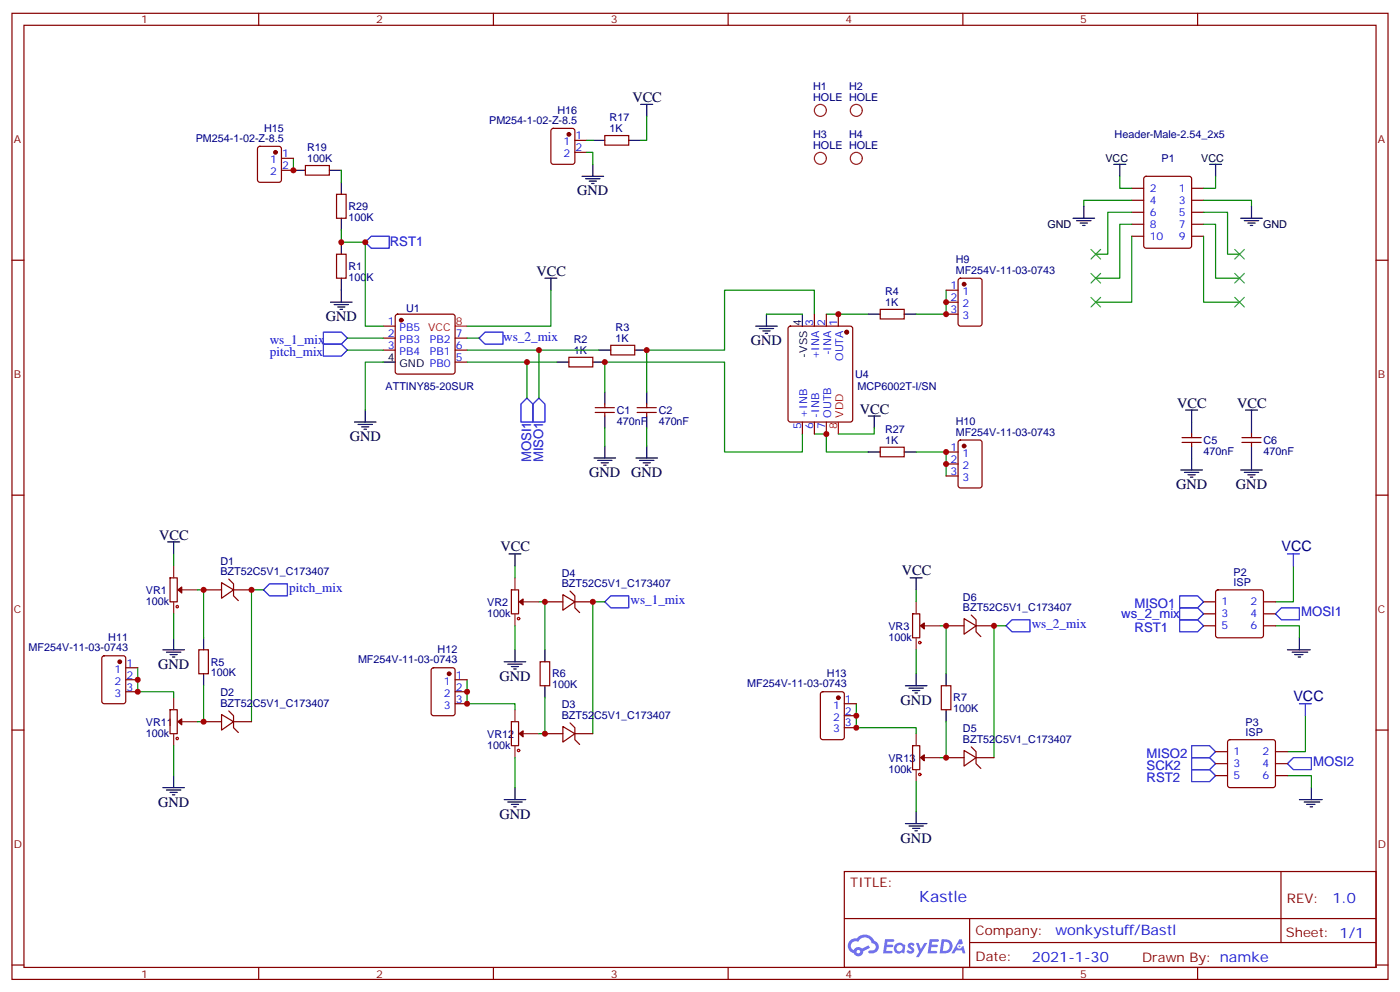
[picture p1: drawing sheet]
<svg xmlns="http://www.w3.org/2000/svg" width="412mm" height="292mm" viewBox="0 0 412 292" stroke-linecap="round" stroke-linejoin="round" font-family="sans-serif">
<g fill="none" stroke="#870000" stroke-width=".35">
<path d="M3.5 3.9h405.4v284.4h-405.4zM7.1 7.4h398.2v277.3h-398.2zM76.2 3.9v3.5M145.3 3.9v3.5M214.5 3.9v3.5M283.6 3.9v3.5M352.8 3.9v3.5M3.5 76.6h3.6M405.3 76.6h3.6M3.5 145.7h3.6M405.3 145.7h3.6M3.5 214.9h3.6"/>
<path d="M405.3 214.9h3.6M248.7 256.5h156.6v28.2h-156.6zM377.3 256.5v20.9M248.7 270.4h156.5M285.6 277.4h119.6M285.6 270.4v14.1M3.5 284h3.6M76.2 284.7v3.6M145.3 284.7v3.6M214.5 284.7v3.6M283.6 284.7v3.6M352.8 284.7v3.6"/>
<path d="M405.3 284h3.6"/>
</g>
<g fill="#5487ff">
<path d="M267.7 277.7a1.22 1.22 0 0 1 1.7 .2l-.4 .6a.47 .47 0 0 0-.3-.4 .47 .47 0 0 0-.5 .2l.1 .2a1.14 1.14 0 0 1 .8 1.8 1.14 1.14 0 0 1-1.9 0l-.2-.2 .5-.6 .7 .5a.29 .29 0 0 0 .3-.3 .29 .29 0 0 0-.2-.3 1.04 1.04 0 0 1-.6-1.7z"/>
<path d="M260.7 276.4h2.4l.3 .2-.2 .5-1.8 .1-.1 .8h1.5l.3 .4-.3 .4h-1.6l-.2 1.1h1.7l.2 .3-.2 .3-2.6 .1z"/>
<path d="M273.8 276.4h2.4l.3 .2-.1 .5-1.8 .1-.2 .8h1.6l.3 .4-.4 .4h-1.6l-.1 1.1h1.7l.2 .3-.2 .3-2.6 .1z"/>
<path d="M282.6 276.4h.7l.3 1.3-.6 .3a.69 .69 0 0 0-1 .3 .69 .69 0 0 0 .4 .9 .69 .69 0 0 0 .9-.6l.5-.2 .6 2.2h-.8l-.2-.9h-1.8l-.5 .9h-.8z"/>
<path d="M269.8 277.5h.8l.6 1.8 1.1-1.8h.9l-2.6 4.2h-.8l.9-1.5z"/>
<path d="M277.4 276.4l-.6 4.2h1.3a2.11 2.11 0 0 0 2.5-2.1 2.11 2.11 0 0 0-2.5-2.1zM278.1 277.2a1.39 1.39 0 0 1 1.7 1.4 1.39 1.39 0 0 1-1.8 1.3h-.3z"/>
<path d="M263.7 278.1a1.54 1.54 0 0 0-.1 2.1 1.54 1.54 0 0 0 2.2 .1l.6 .3 .3-2.3-.2-.3h-.4a1.49 1.49 0 0 0-2.4 .1zM264 279.1a.94 .94 0 0 1 1.8 0 .94 .94 0 0 1-1.8 0z"/>
<path d="M250.4 276.8a2.18 2.18 0 0 0 1.1 3.7 1.44 1.44 0 0 0 1.6 .9 1.44 1.44 0 0 0 1.2-1.4l2-1-.5-.8-1.9 1a1.47 1.47 0 0 0-2.4 .4 1.39 1.39 0 0 1-.7-1.9 1.39 1.39 0 0 1 2-.5 2.12 2.12 0 0 1 2.2-1.3 2.12 2.12 0 0 1 1.9 1.7 1.14 1.14 0 0 1 1.1 1.4 1.14 1.14 0 0 1-1.7 .7 .43 .43 0 0 0-.5 .4 .43 .43 0 0 0 .4 .5 1.98 1.98 0 0 0 2.5-1.2 1.98 1.98 0 0 0-1.2-2.6 3.1 3.1 0 0 0-5.3-.6l-.9 .1zM252.3 280.1a.55 .55 0 0 1 1.1 0 .55 .55 0 0 1-1.1 0z"/>
<circle cx="282.6" cy="278.5" r=".26"/>
</g>
<g fill="none" stroke="#870000" stroke-width=".35">
<path d="M162.5 38l.5-.2h5.6l.7 .4v9.5l-.4 .6-5.9 .1-.7-.5v-9.4zM178.2 39.9h7v2.8h-7zM76.1 43.3l.5-.2h5.6l.6 .4 .1 9.5-.5 .6-5.8 .1-.7-.5-.1-9.4zM82.9 46.6h3.5M82.9 50.1h3.5M90 48.7h7v2.8h-7zM99.1 57.2h2.9v7h-2.9zM169.3 41.3h3.6M169.3 44.8h3.6M333.4 58.9h3.5M333.4 55.4h3.5M337.1 52.1l.5-.2h12.7l.7 .4v20.1l-.4 .6-13 .1-.6-.5-.1-20z"/>
<path d="M351 58.9h3.5M351 55.4h3.5M99.1 74.8h2.9v7.1h-2.9zM333.4 69.5h3.5M333.4 66h3.5M333.4 62.5h3.5M351 69.5h3.5M351 66h3.5M351 62.5h3.5M112.9 96h3.5M112.9 99.5h3.5M116.7 92.7l.4-.2h16.2l.5 .2 .3 .5v16.2l-.3 .5-.5 .2h-16.2l-.5-.2-.2-.5v-16.2z"/>
<path d="M134.1 99.5h3.5M232.4 96.2l.4-.2h17.7l.6 .4 .1 27.1-.5 .7h-17.9l-.6-.4-.1-27.1zM239.9 92.5v3.5M243.4 92.5v3.5M246.9 92.5v3.5M259.3 91.1h7v2.8h-7zM278.7 92.5h3.5M278.7 88.9h3.5M278.7 85.4h3.5M282.5 82.1l.4-.2h5.7l.6 .4 .1 13-.5 .6-5.9 .1-.6-.5-.1-12.9zM112.9 103h3.5M134.1 103h3.5"/>
<path d="M134.1 106.6h3.5M167.6 105.2h7v2.8h-7zM175.3 120h5.7M178.2 118.9v1.1M179.9 101.6h7.1v2.9h-7.1zM187.7 120h5.6M190.5 118.9v1.1M175.3 121.4h5.7M178.2 121.4v1M187.7 121.4h5.6M190.5 121.4v1M236.4 124.2v3.5"/>
<path d="M239.9 124.2v3.5M243.4 124.2v3.5M259.3 131.6h7v2.8h-7zM278.7 136.6h3.5M278.7 133h3.5M282.5 129.7l.4-.2h5.7l.6 .4 .1 13-.5 .7h-5.9l-.6-.4-.1-13zM348.2 130.2h5.6M348.2 128.8h5.6M351 127.7v1.1M351 130.2v1.1M365.8 130.2h5.7M365.8 128.8h5.7"/>
<path d="M368.7 127.7v1.1M368.7 130.2v1.1M278.7 140.1h3.5M50.1 170.1h2.1v7h-2.1zM60 173.6h5.3M65.3 171.5l3.5 2.1-3.5 2.5zM67.4 170.4l1.4 1.4v3.6l1.4 1.4M68.8 173.6h5.3M150.6 173.6h2.2l-.1 7.1-2.1-.1zM160.5 177.1h5.3M165.8 175l3.5 2.1-3.5 2.5zM167.9 174l1.4 1.4v3.5l1.4 1.4"/>
<path d="M169.3 177.1h5.3M354.5 177.1h3.6M358.3 173.8l.5-.2h12.7l.5 .2 .2 .5v12.7l-.3 .5-.4 .2h-12.7l-.5-.2-.2-.5v-12.7zM372.2 177.1h3.5M30.2 193.2l.5-.2h5.6l.7 .4v13l-.4 .7h-5.9l-.7-.4v-13zM37 196.5h3.6M58.6 191.2h2.8v7.1h-2.8zM127.2 196.7l.5-.2h5.6l.7 .5 .1 12.9-.5 .7h-5.9l-.6-.4-.1-13zM159.1 194.8h2.8v7h-2.8zM268.8 180.7h2.1v7h-2.1zM278.7 184.2h5.3M284 182.1l3.5 2.1-3.5 2.5z"/>
<path d="M286.1 181l1.4 1.4v3.5l1.4 1.5M287.5 184.2h5.3M354.5 184.2h3.6M354.5 180.7h3.6M372.2 184.2h3.5M372.2 180.7h3.5M37 203.6h3.6M37 200.1h3.6M50.1 208.9h2.1v7h-2.1zM60 212.4h5.3M65.3 210.3l3.5 2.1-3.5 2.5zM67.4 209.2l1.4 1.4v3.6l1.4 1.4"/>
<path d="M68.8 212.4h5.3M134.1 203.6h3.5M134.1 200.1h3.5M134.1 207.1h3.5M150.6 212.4h2.2l-.1 7.1-2.1-.1zM160.5 215.9h5.3M165.8 213.8l3.5 2.1-3.5 2.5zM167.9 212.8l1.4 1.4v3.5l1.4 1.4M169.3 215.9h5.3M241.9 203.8l.5-.2h5.6l.7 .4v13l-.5 .6-5.8 .1-.7-.5v-12.9zM248.7 207.1h3.5M248.7 214.2h3.5"/>
<path d="M248.7 210.6h3.5M268.8 219.5h2.1v7h-2.1zM277.3 201.8h2.8v7.1h-2.8zM286.1 219.8l1.4 1.4v3.6l1.4 1.4M361.8 217.9l.5-.2h12.7l.5 .2 .2 .5v12.7l-.2 .5-.5 .2h-12.7l-.5-.2-.2-.5v-12.7zM278.7 223h5.3M284 220.9l3.5 2.1-3.5 2.5zM287.5 223h5.3M358.1 221.2h3.5M358.1 224.8h3.5M358.1 228.3h3.5M375.7 221.2h3.5"/>
<path d="M375.7 224.8h3.5M375.7 228.3h3.5"/>
</g>
<g fill="none" stroke="#008700" stroke-width=".35">
<path d="M190.5 34.3v7h-1.8M86.4 46.6v3.5M100.5 50.1v3.6M172.9 44.8h1.7v3.6M172.9 41.3h1.7M329.8 51.9v3.5h3.6M333.4 58.9h-14.1v1.8M354.5 58.9h14.2v1.8M358.1 51.9v3.5h-3.6M100.5 67.8v3.5h7.1v24.7h5.3M333.4 69.5v19.4h-10.6M333.4 66h-3.6v15.9h-7"/>
<path d="M333.4 62.5h-7.1v12.3h-3.5M354.5 69.5v19.4h10.6M354.5 66h3.6v15.9h7M354.5 62.5h7.1v12.3h3.5M102.3 99.5h10.6M137.6 99.5h3.5M162.3 85.4v10.6h-24.7M225.8 92.5h10.6M239.9 92.5v-7.1h-26.5v17.6h-22.9v12.4M243.4 92.5h12.4M278.7 85.4v7.1h-8.8M102.3 103h10.6"/>
<path d="M112.9 106.6h-5.3v14.1M137.6 106.6h26.4M137.6 103h38.8M155.2 106.6v10.6M158.7 103v14.2M178.2 115.4v-8.8h35.2v26.4h23v-5.3M178.2 126v5.3M190.5 126v5.3M239.9 127.7h3.5v5.3h12.4M257.5 126v1.7h-10.6M269.9 133h8.8v7.1M51.2 163v3.5"/>
<path d="M58.2 173.6h1.8v14.1M77.6 173.6h-3.5v38.8M151.7 166.5v3.6M158.7 177.1h1.8v14.1M178.2 177.1h-3.6v38.8M269.9 173.6v3.5M381 166.5v10.6h-5.3M40.6 196.5v7.1h10.6v1.8M51.2 180.7v7M151.7 184.2v7M269.9 191.2v7.1M276.9 184.2h1.8v14.1"/>
<path d="M296.3 184.2h-3.5v38.8M375.7 184.2h7.1v3.5M51.2 219.5v8.8M60 201.8v10.6h-1.8M137.6 200.1v7h14.1v1.8M160.5 205.4v10.5h-1.8M252.2 207.1v7.1h17.7v1.7M278.7 212.4v10.6h-1.8M384.5 210.6v10.6h-5.3M151.7 223v8.8M269.9 230v8.9M379.2 228.3h7.1v3.5"/>
</g>
<g fill="none" stroke="#000" stroke-width=".35">
<path d="M188.7 30.7h3.6M190.5 30.7v3.6M86.4 50.1h3.6M97 50.1h3.5M100.5 53.7v3.5M171.4 51.9h6.4M172.5 52.6h4.2M173.6 53.3h2.1M174.3 54h.7M174.6 48.4v3.5M174.6 41.3h3.6M185.2 41.3h3.5"/>
<path d="M328.1 48.4h3.5M329.8 48.4v3.5M356.3 48.4h3.5M358.1 48.4v3.5M100.5 64.2v3.6M100.5 71.3v3.5M316.1 64.2h6.3M317.1 64.9h4.3M318.2 65.7h2.1M318.9 66.4h.7M319.3 60.7v3.5M365.5 64.2h6.3"/>
<path d="M366.5 64.9h4.3M367.6 65.7h2.1M368.3 66.4h.7M368.7 60.7v3.5M97.4 88.9h6.3M98.4 89.6h4.3M99.5 90.3h2.1M100.2 91.1h.7M100.5 81.9v7M160.5 81.9h3.5M162.3 81.9v3.5M222.6 96h6.4"/>
<path d="M223.7 96.7h4.2M224.7 97.4h2.1M225.4 98.1h.7M225.8 92.5v3.5M236.4 92.5v3.5M255.8 92.5h3.5M266.3 92.5h3.6M112.9 106.6h3.5M164 106.6h3.6M174.6 106.6h3.6M176.4 103h3.5M178.2 115.4v3.5"/>
<path d="M187 103h3.5M190.5 115.4v3.5M104.4 124.2h6.4M105.5 124.9h4.2M106.5 125.6h2.2M107.2 126.3h.7M107.6 120.7v3.5M175 134.8h6.3M176 135.5h4.3M177.1 136.2h2.1M177.8 136.9h.7M178.2 122.4v3.6"/>
<path d="M178.2 131.3v3.5M187.3 134.8h6.4M188.4 135.5h4.2M189.4 136.2h2.2M190.1 136.9h.8M190.5 122.4v3.6M190.5 131.3v3.5M255.8 133h3.5M255.8 122.4h3.5M257.5 122.4v3.6M266.3 133h3.6M347.8 138.3h6.4"/>
<path d="M348.9 139h4.2M349.2 120.7h3.6M350 139.7h2.1M351 120.7v7M351 131.3v7M365.5 138.3h6.3M366.5 139h4.3M366.9 120.7h3.5M367.6 139.7h2.1M368.7 120.7v7M368.7 131.3v7M49.4 159.5h3.5"/>
<path d="M51.2 159.5v3.5M350.7 140.4h.7M368.3 140.4h.7M149.9 163h3.6M151.7 163v3.5M268.1 170.1h3.5M269.9 170.1v3.5M48 191.2h6.3M49 191.9h4.3M50.1 192.7h2.1M50.8 193.4h.7M51.2 187.7v3.5"/>
<path d="M60 187.7v3.5M60 198.3v3.5M148.5 194.8h6.4M149.6 195.5h4.2M150.6 196.2h2.2M151.3 196.9h.7M151.7 191.2v3.6M160.5 191.2v3.6M269.9 198.3v3.5M278.7 198.3v3.5M379.2 191.2h6.7M380.6 191.9h4.6"/>
<path d="M381.4 192.7h2.4M382.4 193.4h.7M382.8 187.7v3.5M160.5 201.8v3.6M266.7 201.8h6.3M267.8 202.5h4.2M268.8 203.2h2.1M269.5 203.9h.7M278.7 208.9v3.5M48 231.8h6.3M49 232.5h4.3M50.1 233.2h2.1"/>
<path d="M50.8 233.9h.7M51.2 228.3v3.5M148.5 235.3h6.4M149.6 236h4.2M150.6 236.7h2.2M151.3 237.5h.7M151.7 231.8v3.5M269.9 238.9v3.5M382.8 235.3h6.7M384.2 236h4.6M384.9 236.7h2.4M385.9 237.5h.7"/>
<path d="M386.3 231.8v3.5M266.7 242.4h6.3M267.8 243.1h4.2M268.8 243.8h2.1M269.5 244.5h.7"/>
</g>
<g fill="none" stroke="#8c2424" stroke-width=".35">
<path d="M51.2 166.5v3.6M51.2 177.1v3.6M53.6 173.6h4.6M151.7 170.1v3.5M154.2 177.1h4.5M269.9 177.1v3.6M151.7 180.7v3.5M269.9 187.7v3.5M272.3 184.2h4.6M51.2 205.4v3.5M51.2 215.9v3.6M53.6 212.4h4.6"/>
<path d="M151.7 208.9v3.5M151.7 219.5v3.5M154.2 215.9h4.5M269.9 215.9v3.6M269.9 226.5v3.5M272.3 223h4.6"/>
<circle cx="241.7" cy="32.5" r="1.76"/>
<circle cx="252.2" cy="32.5" r="1.76"/>
<circle cx="241.7" cy="46.6" r="1.76"/>
<circle cx="252.2" cy="46.6" r="1.76"/>
</g>
<g fill="#870000" stroke="#870000" stroke-width=".35">
<path d="M271.1 184.2l1.2-.9v1.8z"/>
<path d="M271.1 223l1.2-.8v1.7z"/>
<path d="M153 177.1l1.1-.8v1.8z"/>
<path d="M153 215.9l1.1-.8v1.8z"/>
<path d="M52.4 173.6l1.1-.8v1.7z"/>
<path d="M52.4 212.4l1.1-.8v1.7z"/>
<circle cx="118.2" cy="94.2" r=".53"/>
<circle cx="81.1" cy="44.8" r=".53"/>
<circle cx="284" cy="83.6" r=".53"/>
<circle cx="284" cy="131.3" r=".53"/>
<circle cx="35.3" cy="194.8" r=".53"/>
<circle cx="132.3" cy="198.3" r=".53"/>
<circle cx="246.9" cy="205.4" r=".53"/>
<circle cx="167.6" cy="39.5" r=".53"/>
<circle cx="249.4" cy="97.8" r=".53"/>
</g>
<path d="M134.1 96h3.5M246.9 124.2v3.5" fill="none" stroke="#f00" stroke-width=".35"/>
<g fill="none" stroke="#00f" stroke-width=".35">
<path d="M109.4 69.5h5.3v3.6h-5.3l-1.8-1.8zM95.2 97.8h5.3l1.8 1.7-1.8 1.8h-5.3zM141.1 99.5l1.8-1.7h5.3v3.5h-5.3zM95.2 101.3h5.3l1.8 1.7-1.8 1.8h-5.3zM155.2 117.2l1.8 1.7v5.3h-3.5v-5.3zM158.7 117.2l1.8 1.7v5.3h-3.5v-5.3zM77.6 173.6l1.8-1.8h5.3v3.6h-5.3zM179.9 175.4h5.3v3.5h-5.3l-1.7-1.8zM347.5 178.9h5.3l1.7 1.8-1.7 1.7h-5.3zM347.5 175.4h5.3l1.7 1.7-1.7 1.8h-5.3zM379.2 163h3.6M381 163v3.5"/>
<path d="M298.1 182.4h5.3v3.5h-5.3l-1.8-1.7zM347.5 182.4h5.3l1.7 1.8-1.7 1.7h-5.3zM375.7 180.7l1.8-1.8h5.3v3.5h-5.3zM351 219.5h5.3l1.8 1.7-1.8 1.8h-5.3zM382.8 207.1h3.5M384.5 207.1v3.5M351 226.5h5.3l1.8 1.8-1.8 1.7h-5.3zM351 223h5.3l1.8 1.8-1.8 1.7h-5.3zM381 223h5.3v3.5h-5.3l-1.8-1.7z"/>
</g>
<path d="M321.4 73.4l2.8 2.8M324.2 73.4l-2.8 2.8M363.7 73.4l2.8 2.8M366.5 73.4l-2.8 2.8M321.4 87.5l2.8 2.8M321.4 80.5l2.8 2.8M324.2 87.5l-2.8 2.8M324.2 80.5l-2.8 2.8M363.7 80.5l2.8 2.8M363.7 87.5l2.8 2.8M366.5 80.5l-2.8 2.8M366.5 87.5l-2.8 2.8" fill="none" stroke="#3c3" stroke-width=".35"/>
<g fill="none" stroke="#a10000" stroke-width=".35">
<circle cx="52.2" cy="178.5" r=".35"/>
<circle cx="152.8" cy="182.1" r=".35"/>
<circle cx="270.9" cy="189.1" r=".35"/>
<circle cx="52.2" cy="217.3" r=".35"/>
<circle cx="152.8" cy="220.9" r=".35"/>
<circle cx="270.9" cy="227.9" r=".35"/>
</g>
<g fill="#c00">
<circle cx="190.5" cy="103" r=".88"/>
<circle cx="178.2" cy="106.6" r=".88"/>
<circle cx="292.8" cy="184.2" r=".88"/>
<circle cx="278.7" cy="184.2" r=".88"/>
<circle cx="278.7" cy="223" r=".88"/>
<circle cx="174.6" cy="177.1" r=".88"/>
<circle cx="160.5" cy="177.1" r=".88"/>
<circle cx="160.5" cy="215.9" r=".88"/>
<circle cx="74.1" cy="173.6" r=".88"/>
<circle cx="60" cy="173.6" r=".88"/>
<circle cx="60" cy="212.4" r=".88"/>
<circle cx="100.5" cy="71.3" r=".88"/>
<circle cx="158.8" cy="103" r=".88"/>
<circle cx="155.2" cy="106.6" r=".88"/>
<circle cx="107.6" cy="71.3" r=".88"/>
<circle cx="278.7" cy="136.6" r=".88"/>
<circle cx="278.7" cy="133" r=".88"/>
<circle cx="40.6" cy="203.6" r=".88"/>
<circle cx="40.6" cy="200.1" r=".88"/>
<circle cx="137.6" cy="207.1" r=".88"/>
<circle cx="137.6" cy="203.6" r=".88"/>
<circle cx="252.2" cy="214.2" r=".88"/>
<circle cx="252.2" cy="210.6" r=".88"/>
<circle cx="243.4" cy="127.7" r=".88"/>
<circle cx="246.9" cy="92.5" r=".88"/>
<circle cx="278.7" cy="92.5" r=".88"/>
<circle cx="278.7" cy="88.9" r=".88"/>
<circle cx="86.4" cy="50.1" r=".88"/>
</g>
<text font-size="4.6" fill="#00f" x="270.8" y="265.5">Kastle</text>
<g font-size="4.2">
<text x="186.3" y="30">VCC</text>
<text x="170" y="57.5">GND</text>
<text x="158" y="81.2">VCC</text>
<text x="96" y="94.6">GND</text>
<text x="221.2" y="101.6">GND</text>
<text x="346.8" y="120">VCC</text>
<text x="364.4" y="120">VCC</text>
<text x="253.3" y="121.7">VCC</text>
<text x="103" y="129.9">GND</text>
<text x="173.6" y="140.4">GND</text>
<text x="185.9" y="140.4">GND</text>
<text x="346.4" y="144">GND</text>
<text x="364.1" y="144">GND</text>
<text x="46.9" y="158.8">VCC</text>
<text x="147.5" y="162.3">VCC</text>
<text x="265.6" y="169.4">VCC</text>
<text x="46.6" y="196.9">GND</text>
<text x="147.1" y="200.4">GND</text>
<text x="265.3" y="207.5">GND</text>
<text x="46.6" y="237.5">GND</text>
<text x="147.1" y="241">GND</text>
<text x="265.3" y="248">GND</text>
</g>
<g font-size="4.2" fill="#000080">
<text x="377.5" y="162.3">VCC</text>
<text x="381" y="206.4">VCC</text>
</g>
<g font-size="4.2" fill="#00f">
<text x="392.5" y="265.8">1.0</text>
<text x="310.9" y="275.3">wonkystuff/Bastl</text>
<text x="304" y="283.1">2021-1-30</text>
</g>
<g font-size="3.9" fill="#00f">
<text x="114.8" y="72.5">RST1</text>
<text x="79.5" y="101.3">ws_1_mix</text>
<text x="148.3" y="100.3">ws_2_mix</text>
<text x="79.5" y="104.8">pitch_mix</text>
<text x="156.5" y="136.1" transform="rotate(-90 156.5 136.1)">MOSI1</text>
<text x="160" y="136.1" transform="rotate(-90 160 136.1)">MISO1</text>
<text x="85.2" y="174.3">pitch_mix</text>
<text x="185.7" y="177.9">ws_1_mix</text>
<text x="334.2" y="179">MISO1</text>
<text x="303.9" y="184.9">ws_2_mix</text>
<text x="330.3" y="181.9">ws_2_mix</text>
<text x="383.3" y="181.4">MOSI1</text>
<text x="334.2" y="186">RST1</text>
<text x="337.7" y="226.6">SCK2</text>
<text x="337.7" y="223.1">MISO2</text>
<text x="386.8" y="225.5">MOSI2</text>
<text x="337.7" y="230.1">RST2</text>
</g>
<g font-size="3.9" fill="#800">
<text x="250.5" y="261.1">TITLE:</text>
<text x="379.1" y="265.8">REV:</text>
<text x="287.4" y="275.3">Company:</text>
<text x="378.7" y="275.9">Sheet: 1/1</text>
<text x="287.4" y="283">Date:</text>
<text x="336.4" y="283.1">Drawn By: namke</text>
</g>
<g font-size="3.2" fill="#800">
<text x="41.6" y="6.9">1</text>
<text x="110.8" y="6.9">2</text>
<text x="179.9" y="6.9">3</text>
<text x="249.1" y="6.9">4</text>
<text x="318.2" y="6.9">5</text>
<text x="4.1" y="42">A</text>
<text x="405.9" y="42">A</text>
<text x="4.1" y="111.2">B</text>
<text x="405.9" y="111.2">B</text>
<text x="4.1" y="180.3">C</text>
<text x="405.9" y="180.3">C</text>
<text x="4.1" y="249.4">D</text>
<text x="405.9" y="249.4">D</text>
<text x="41.6" y="287.7">1</text>
<text x="110.8" y="287.7">2</text>
<text x="179.9" y="287.7">3</text>
<text x="249.1" y="287.7">4</text>
<text x="318.2" y="287.7">5</text>
</g>
<g font-size="3.2" fill="#000080">
<text x="239.5" y="29.7">HOLE HOLE</text>
<text x="239.5" y="26.5">H1</text>
<text x="250.1" y="26.5">H2</text>
<text x="164.2" y="33.4">H16</text>
<text x="179.6" y="35.6">R17</text>
<text x="57.7" y="41.9">PM254-1-02-Z-8.5</text>
<text x="77.8" y="38.7">H15</text>
<text x="144.1" y="36.6">PM254-1-02-Z-8.5</text>
<text x="179.6" y="38.8">1K</text>
<text x="239.5" y="40.6">H3</text>
<text x="250.1" y="40.6">H4</text>
<text x="328.3" y="40.7">Header-Male-2.54_2x5</text>
<text x="90.5" y="47.7">100K</text>
<text x="90.5" y="44.5">R19</text>
<text x="239.5" y="43.8">HOLE HOLE</text>
<text x="342.2" y="47.7">P1</text>
<text x="102.7" y="65">100K</text>
<text x="102.7" y="61.9">R29</text>
<text x="281.5" y="77.4">H9</text>
<text x="102.7" y="82.7">100K</text>
<text x="102.7" y="79.5">R1</text>
<text x="281.5" y="80.6">MF254V-11-03-0743</text>
<text x="260.7" y="90">1K</text>
<text x="260.7" y="86.8">R4</text>
<text x="119.6" y="91.9">U1</text>
<text x="169" y="100.9">R2</text>
<text x="181.3" y="100.6">1K</text>
<text x="181.3" y="97.4">R3</text>
<text x="169" y="104.1">1K</text>
<text x="251.9" y="111.3">U4</text>
<text x="113.6" y="114.7">ATTINY85-20SUR</text>
<text x="252.6" y="114.8">MCP6002T-I/SN</text>
<text x="181.7" y="125">470nF</text>
<text x="181.7" y="121.8">C1</text>
<text x="194" y="125">470nF</text>
<text x="194" y="121.8">C2</text>
<text x="281.5" y="125">H10</text>
<text x="260.7" y="130.6">1K</text>
<text x="260.7" y="127.4">R27</text>
<text x="281.5" y="128.2">MF254V-11-03-0743</text>
<text x="354.5" y="130.6">C5</text>
<text x="372.2" y="130.6">C6</text>
<text x="354.5" y="133.8">470nF</text>
<text x="372.2" y="133.8">470nF</text>
<text x="64.9" y="166.2">D1</text>
<text x="64.9" y="169.4">BZT52C5V1_C173407</text>
<text x="165.5" y="172.9">BZT52C5V1_C173407</text>
<text x="165.5" y="169.7">D4</text>
<text x="363.4" y="172.5">ISP</text>
<text x="363.4" y="169.5">P2</text>
<text x="43" y="178">100k</text>
<text x="43" y="174.8">VR1</text>
<text x="143.5" y="178.3">VR2</text>
<text x="283.6" y="180">BZT52C5V1_C173407</text>
<text x="283.6" y="176.7">D6</text>
<text x="143.5" y="181.6">100k</text>
<text x="261.7" y="185.4">VR3</text>
<text x="8.4" y="191.7">MF254V-11-03-0743</text>
<text x="31.9" y="188.5">H11</text>
<text x="261.7" y="188.6">100k</text>
<text x="62.1" y="195.9">R5</text>
<text x="105.5" y="195.3">MF254V-11-03-0743</text>
<text x="128.9" y="192.1">H12</text>
<text x="62.1" y="199.1">100K</text>
<text x="162.6" y="202.6">100K</text>
<text x="162.6" y="199.4">R6</text>
<text x="220.1" y="202.3">MF254V-11-03-0743</text>
<text x="243.6" y="199.1">H13</text>
<text x="64.9" y="208.2">BZT52C5V1_C173407</text>
<text x="64.9" y="205">D2</text>
<text x="165.5" y="208.5">D3</text>
<text x="280.8" y="209.7">100K</text>
<text x="280.8" y="206.5">R7</text>
<text x="43" y="213.6">VR11</text>
<text x="165.5" y="211.7">BZT52C5V1_C173407</text>
<text x="283.6" y="215.6">D5</text>
<text x="366.9" y="213.6">P3</text>
<text x="43" y="216.8">100k</text>
<text x="143.5" y="220.4">100k</text>
<text x="143.5" y="217.1">VR12</text>
<text x="283.6" y="218.8">BZT52C5V1_C173407</text>
<text x="366.9" y="216.6">ISP</text>
<text x="261.7" y="227.4">100k</text>
<text x="261.7" y="224.2">VR13</text>
</g>
<g font-size="3.2" fill="#00f">
<text x="169.5" y="41">1</text>
<text x="83.1" y="46.2">1</text>
<text x="166" y="42.7">1</text>
<text x="166" y="46.2">2</text>
<text x="169.5" y="44.5">2</text>
<text x="79.6" y="48">1</text>
<text x="79.6" y="51.5">2</text>
<text x="83.1" y="49.8">2</text>
<text x="338.7" y="56.5">2</text>
<text x="347.2" y="56.5">1</text>
<text x="338.7" y="63.5">6</text>
<text x="338.7" y="60">4</text>
<text x="347.2" y="63.5">5</text>
<text x="347.2" y="60">3</text>
<text x="338.7" y="70.6">10</text>
<text x="338.7" y="67.1">8</text>
<text x="347.2" y="70.6">9</text>
<text x="347.2" y="67.1">7</text>
<text x="280" y="88.6">2</text>
<text x="280" y="85.1">1</text>
<text x="283.5" y="86.8">1</text>
<text x="114.2" y="95.6">1</text>
<text x="239.5" y="95.8" transform="rotate(-90 239.5 95.8)">3</text>
<text x="243.1" y="95.8" transform="rotate(-90 243.1 95.8)">2</text>
<text x="246.6" y="95.8" transform="rotate(-90 246.6 95.8)">1</text>
<text x="280" y="92.1">3</text>
<text x="283.5" y="93.9">3</text>
<text x="283.5" y="90.3">2</text>
<text x="114.2" y="99.2">2</text>
<text x="117.7" y="97.4">PB5</text>
<text x="117.7" y="100.9">PB3</text>
<text x="126.6" y="100.9">PB2</text>
<text x="134.2" y="99.2">7</text>
<text x="114.2" y="102.7">3</text>
<text x="117.7" y="104.5">PB4</text>
<text x="126.6" y="104.5">PB1</text>
<text x="134.2" y="106.2">5</text>
<text x="134.2" y="102.7">6</text>
<text x="241.3" y="105.8" transform="rotate(-90 241.3 105.8)">+INA</text>
<text x="244.8" y="104.6" transform="rotate(-90 244.8 104.6)">-INA</text>
<text x="248.4" y="106.2" transform="rotate(-90 248.4 106.2)">OUTA</text>
<text x="237.8" y="122.9" transform="rotate(-90 237.8 122.9)">+INB</text>
<text x="241.3" y="122.9" transform="rotate(-90 241.3 122.9)">-INB</text>
<text x="244.8" y="122.9" transform="rotate(-90 244.8 122.9)">OUTB</text>
<text x="236" y="126.4" transform="rotate(-90 236 126.4)">5</text>
<text x="239.5" y="126.4" transform="rotate(-90 239.5 126.4)">6</text>
<text x="243.1" y="126.4" transform="rotate(-90 243.1 126.4)">7</text>
<text x="280" y="136.2">2</text>
<text x="280" y="132.7">1</text>
<text x="283.5" y="138">2</text>
<text x="283.5" y="134.4">1</text>
<text x="280" y="139.7">3</text>
<text x="283.5" y="141.5">3</text>
<text x="359.8" y="178.2">1</text>
<text x="368.4" y="178.2">2</text>
<text x="359.8" y="181.7">3</text>
<text x="359.8" y="185.2">5</text>
<text x="368.4" y="181.7">4</text>
<text x="368.4" y="185.2">6</text>
<text x="33.7" y="197.9">1</text>
<text x="37.2" y="196.2">1</text>
<text x="33.7" y="201.5">2</text>
<text x="37.2" y="203.2">3</text>
<text x="37.2" y="199.7">2</text>
<text x="130.7" y="201.5">1</text>
<text x="134.2" y="203.2">2</text>
<text x="134.2" y="199.7">1</text>
<text x="33.7" y="205">3</text>
<text x="130.7" y="208.5">3</text>
<text x="130.7" y="205">2</text>
<text x="134.2" y="206.8">3</text>
<text x="245.4" y="208.5">1</text>
<text x="248.9" y="206.8">1</text>
<text x="245.4" y="215.6">3</text>
<text x="245.4" y="212.1">2</text>
<text x="248.9" y="213.8">3</text>
<text x="248.9" y="210.3">2</text>
<text x="363.4" y="222.3">1</text>
<text x="363.4" y="225.8">3</text>
<text x="371.9" y="222.3">2</text>
<text x="371.9" y="225.8">4</text>
<text x="363.4" y="229.3">5</text>
<text x="371.9" y="229.3">6</text>
</g>
<g font-size="3.2">
<text x="325.6" y="47.7">VCC</text>
<text x="353.8" y="47.7">VCC</text>
<text x="308.6" y="67.2">GND</text>
<text x="372.1" y="67.2">GND</text>
<text x="236" y="95.8" transform="rotate(-90 236 95.8)">4</text>
<text x="114.2" y="106.2">4</text>
<text x="117.7" y="108">GND PB0</text>
<text x="237.8" y="105.2" transform="rotate(-90 237.8 105.2)">-VSS</text>
</g>
<g font-size="3.2" fill="#f00">
<text x="134.2" y="95.6">8</text>
<text x="126.1" y="97.4">VCC</text>
<text x="248.4" y="122.9" transform="rotate(-90 248.4 122.9)">VDD</text>
<text x="246.6" y="126.4" transform="rotate(-90 246.6 126.4)">8</text>
</g>
</svg>
